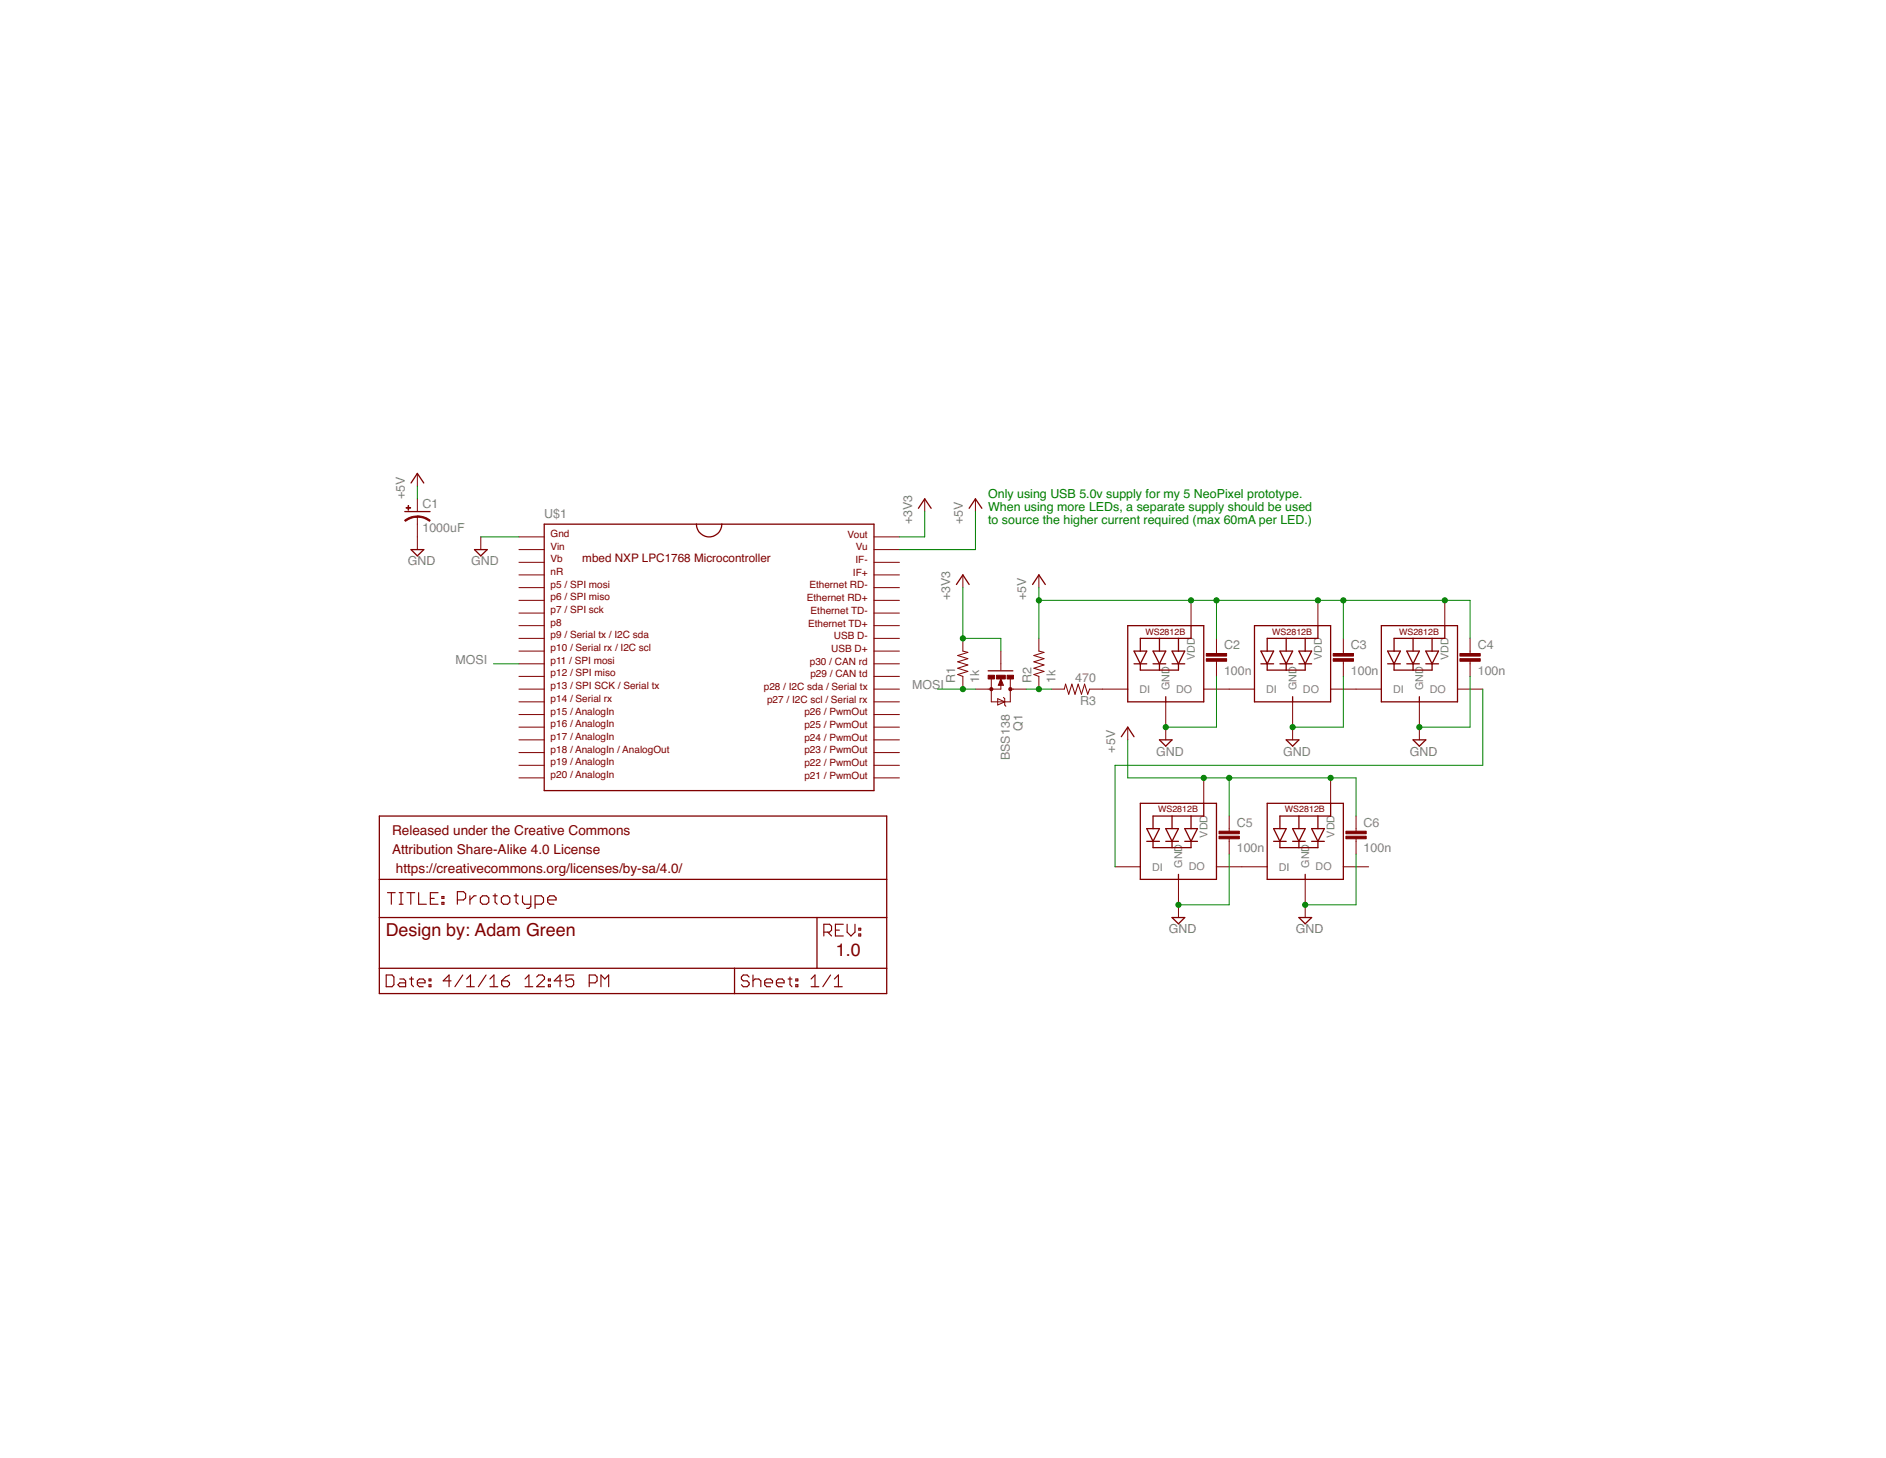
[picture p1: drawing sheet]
<svg xmlns="http://www.w3.org/2000/svg" width="279mm" height="216mm" viewBox="0 0 279 216" stroke-linecap="round" stroke-linejoin="round" font-family="sans-serif">
<g fill="none" stroke="#800000" stroke-width=".19">
<path d="M60 75.8h3.7M60.9 71.5l.9-1.4 1 1.4M80.6 77.6h48.9v39.5h-48.9zM103.2 77.6a1.88 1.88 0 0 0 1.9 1.9 1.88 1.88 0 0 0 1.8-1.9M136.1 75.3l.9-1.4 .9 1.4M143.6 75.3l.9-1.4 1 1.4M60.9 81.4h1.9l-1 .9zM70.3 81.4h1.9l-1 .9zM141.7 86.6l.9-1.5 1 1.5M146.4 99.3h3.7M153 86.6l.9-1.5 1 1.5M167.1 92.6h11.2v11.3h-11.2z"/>
<path d="M168 96.4h1.9l-1 1.9zM168 98.3h1.9M168.9 98.3v.9h5.7v-.9M170.8 96.4h1.9l-.9 1.9zM170.8 98.3h1.9M171.8 94.5v1.9M171.8 98.3v.9M173.6 96.4h1.9l-.9 1.9zM173.6 98.3h1.9M174.6 94.5v1.9M176.4 92.6v1.9h-7.5v1.9M185.8 92.6h11.3v11.3h-11.3z"/>
<path d="M186.8 96.4h1.9l-1 1.9zM186.8 98.3h1.9M187.7 98.3v.9h5.7v-.9M189.6 96.4h1.9l-1 1.9zM189.6 98.3h1.9M190.5 94.5v1.9M190.5 98.3v.9M192.4 96.4h1.9l-.9 1.9zM192.4 98.3h1.9M193.4 94.5v1.9M195.2 92.6v1.9h-7.5v1.9M204.6 92.6h11.3v11.3h-11.3z"/>
<path d="M205.6 96.4h1.9l-1 1.9zM205.6 98.3h1.9M206.5 98.3v.9h5.7v-.9M208.4 96.4h1.9l-1 1.9zM208.4 98.3h1.9M209.3 94.5v1.9M209.3 98.3v.9M211.2 96.4h1.9l-.9 1.9zM211.2 98.3h1.9M212.2 94.5v1.9M214 92.6v1.9h-7.5v1.9M166.1 109.1l1-1.4 .9 1.4"/>
<path d="M168.9 119h11.3v11.2h-11.3zM171.8 109.6h1.8l-.9 .9zM172.7 103.2v.7M178.3 119v1.8h-7.5v1.9M187.7 119h11.3v11.2h-11.3zM190.5 109.6h1.9l-.9 .9zM191.5 103.2v.7M197.1 119v1.8h-7.5v1.9M209.3 109.6h1.9l-.9 .9zM210.3 103.2v.7M56.2 130.2h75.2M56.2 120.8h75.2v26.3h-75.2z"/>
<path d="M56.2 135.9h75.2M121 135.9v7.5M169.9 122.7h1.9l-1 1.9zM169.9 124.6h1.9M170.8 124.6v.9h5.6v-.9M172.7 122.7h1.9l-1 1.9zM172.7 124.6h1.9M173.6 120.8v1.9M173.6 124.6v.9M173.6 135.9h1.9l-.9 .9zM174.6 129.5v.7M175.5 122.7h1.9l-1 1.9z"/>
<path d="M175.5 124.6h1.9M176.4 120.8v1.9M188.7 122.7h1.8l-.9 1.9zM188.7 124.6h1.8M189.6 124.6v.9h5.6v-.9M191.5 122.7h1.9l-1 1.9zM191.5 124.6h1.9M192.4 120.8v1.9M192.4 124.6v.9M192.4 135.9h1.9l-.9 .9zM193.4 129.5v.7M194.3 122.7h1.9l-1 1.9z"/>
<path d="M194.3 124.6h1.9M195.2 120.8v1.9M56.2 143.4h75.2M108.8 143.4v3.7"/>
</g>
<g fill="none" stroke="#800000" stroke-width=".15">
<path d="M61.8 70.1v1.9M61.8 73.9v1.9M61.8 76.5v4.9M71.2 79.5v1.9M76.9 79.5h3.7M129.5 79.5h3.7M137 73.9v1.9M144.5 73.9v1.9M76.9 81.4h3.7M76.9 83.3h3.7M76.9 85.1h3.7M76.9 87h3.7"/>
<path d="M76.9 88.9h3.7M76.9 90.8h3.7M76.9 92.6h3.7M76.9 94.5h3.7M76.9 96.4h3.7M76.9 98.3h3.7M129.5 81.4h3.7M129.5 83.3h3.7M129.5 85.1h3.7M129.5 87h3.7M129.5 88.9h3.7M129.5 90.8h3.7"/>
<path d="M129.5 92.6h3.7M129.5 94.5h3.7M129.5 96.4h3.7M129.5 98.3h3.7M142.6 85.1v1.9M142.6 94.5v1.9l.8 .2-1.5 .5 1.5 .4-1.5 .5 1.5 .5-1.5 .5 1.5 .4-1.5 .5 .7 .3v1.8M148.3 96.4v2.8M153.9 94.5v1.9l.8 .2-1.5 .5 1.5 .4-1.5 .5 1.5 .5-1.5 .5 1.5 .4-1.5 .5 .7 .3v1.8M153.9 85.1v1.9M176.4 88.9v3.7M180.2 94.5v2.3M180.2 97.9v2.3"/>
<path d="M195.2 88.9v3.7M199 94.5v2.3M199 97.9v2.3M214 88.9v3.7M217.8 94.5v2.3M217.8 97.9v2.3M76.9 100.2h3.7M76.9 102h3.7M76.9 103.9h3.7M76.9 105.8h3.7M76.9 107.7h3.7M76.9 109.6h3.7"/>
<path d="M76.9 111.4h3.7M76.9 113.3h3.7M76.9 115.2h3.7M129.5 100.2h3.7M129.5 102h3.7M129.5 103.9h3.7M129.5 105.8h3.7M129.5 107.7h3.7M129.5 109.6h3.7M129.5 111.4h3.7M129.5 113.3h3.7M129.5 115.2h3.7"/>
<path d="M146.9 100.5v3.4h2.8v-3.3M147.8 103.5l1 .4-1 .5zM148.3 101.4v.6h-3.8M148.3 100.5l.4 1h-.8zM148.7 103.3l.1 .2v.9l.2 .2M149.7 102h2.3M155.8 102h1.9l.2-.7 .4 1.5 .5-1.5 .5 1.5 .4-1.5 .5 1.5 .5-1.5 .4 1.5 .3-.8h5.7M167.1 107.7v1.9M172.7 103.9v5.7M178.3 102h7.5M178.3 115.2v3.8M191.5 103.9v5.7"/>
<path d="M197.1 102h7.5M197.1 115.2v3.8M210.3 103.9v5.7M215.9 102h3.8M165.2 128.4h3.7M174.6 130.2v5.7M180.2 128.4h7.5M182.1 120.8v2.3M182.1 124.2v2.3M193.4 130.2v5.7M199 128.4h3.8M200.9 120.8v2.3"/>
<path d="M200.9 124.2v2.3"/>
</g>
<g fill="#800000" stroke="#800000" stroke-width=".15">
<path d="M61.8 76.4l.6 .1 .8 .2 .5 .3-.1 .2a2.78 2.78 0 0 0-1.8-.6z" fill-rule="evenodd"/>
<path d="M59.9 77l.2-.1a2.88 2.88 0 0 1 1.7-.5v.2a2.81 2.81 0 0 0-1.7 .6z" fill-rule="evenodd"/>
<path d="M146.7 101.9h.3l.1 .1-.1 .2-.1 .1-.2-.1z" fill-rule="evenodd"/>
<path d="M149.5 101.9h.4v.3l-.2 .1-.2-.1z" fill-rule="evenodd"/>
</g>
<g fill="#800000" stroke="#800000" stroke-width=".15">
<path d="M60.2 75.2h.6h-.6z"/>
<path d="M60.5 74.9v.6z"/>
<path d="M146.4 100h.9v.5h-.9z"/>
<path d="M149.2 100h.9v.5h-.9z"/>
<path d="M147.6 100h1.3v.5h-1.3z"/>
<path d="M178.7 97.5h3v.4h-3z"/>
<path d="M178.7 96.8h3v.4h-3z"/>
<path d="M197.5 97.5h3v.4h-3z"/>
<path d="M197.5 96.8h3v.4h-3z"/>
<path d="M216.3 97.5h3v.4h-3z"/>
<path d="M216.3 96.8h3v.4h-3z"/>
<path d="M180.6 123.8h3v.4h-3z"/>
<path d="M180.6 123.1h3v.4h-3z"/>
<path d="M199.4 123.8h3v.4h-3z"/>
<path d="M199.4 123.1h3v.4h-3z"/>
</g>
<path d="M148.3 101.2v.2h-.2l.2-.7 .2 .7" fill="none" stroke="#800000" stroke-width=".23"/>
<g fill="none" stroke="#800000" stroke-width=".17">
<path d="M57.4 132.2h1.1M58 132.2v1.7M59.1 132.2h.6M59.1 133.9h.6M59.4 132.2v1.7M60.3 132.2h1.1M60.9 132.2v1.7M62 132.2v1.7h1.2M63.8 133h.5M64.9 132.2h-1.1v1.7h1.1M65.5 133.6h.3v.3h-.3zM65.5 132.8h.3v.2h-.3z"/>
<path d="M67.8 133.3h.9l.3-.3v-.6l-.3-.4h-.9v1.9M69.6 132.7v1.2M70.5 132.7h-.3l-.6 .6M71.2 133l.3-.3h.6l.3 .3v.6l-.3 .3h-.6l-.3-.3zM73 132.7h.7M73.3 132.4v1.2l.4 .3M74.3 133l.3-.3h.6l.3 .3v.6l-.3 .3h-.6l-.3-.3zM76.2 132.7h.6M76.5 132.4v1.2l.3 .3M77.4 132.7v.9l.3 .3h.9M78.6 132.7v1.5l-.3 .3h-.3M79.3 133.9h.9l.3-.3v-.6l-.3-.3h-.9v1.8"/>
<path d="M81.1 133.3h1.3v-.3l-.3-.3h-.7l-.3 .3v.6l.3 .3h.7M122 138h.9l.3-.3v-.5l-.3-.3h-.9v1.7M122.6 138l.6 .6M123.8 137.7h.6M124.9 136.9h-1.1v1.7h1.1M125.5 136.9v1.1l.6 .6 .6-.6v-1.1M127.2 138.3h.3v.3h-.3zM127.2 137.5h.3v.2h-.3zM57.2 144.4h.9l.3 .3v1.1l-.3 .3h-.9zM59.2 145h.6l.3 .2v.9h-.9l-.3-.3 .3-.3h.9M60.7 145h.6M61 144.7v1.1l.3 .3"/>
<path d="M61.8 145.5h1.2v-.3l-.3-.2h-.6l-.3 .2v.6l.3 .3h.6M63.6 145.8h.2v.3h-.2zM63.6 145h.2v.2h-.2zM66.8 145.2h-1.1l.8-.8v1.7M68.6 144.4l-1.2 1.7M69.1 146.1h1.2M69.1 145l.6-.6v1.7M72 144.4l-1.1 1.7M72.6 146.1h1.1M72.6 145l.6-.6v1.7M74.3 145.2h.9l.3 .3v.3l-.3 .3h-.6l-.3-.3zM75.5 144.4l-.6 .3-.6 .5"/>
<path d="M77.8 146.1h1.1M77.8 145l.6-.6v1.7M79.5 144.7l.3-.3h.6l.3 .3v.3l-1.2 1.1h1.2M81.2 145.8h.3v.3h-.3zM81.2 145h.3v.2h-.3zM83.2 145.2h-1.1l.9-.8v1.7M85 144.4h-1.2v.8l.6-.2h.3l.3 .2v.6l-.3 .3h-.6l-.3-.3M87.3 145.5h.9l.3-.3v-.5l-.3-.3h-.9v1.7M89 146.1v-1.7l.6 .6 .6-.6v1.7M111 144.7l-.3-.3h-.6l-.3 .3v.3l.3 .2h.6l.3 .3v.3l-.3 .3h-.6l-.3-.3M111.5 145.2l.3-.2h.6l.3 .2v.9M111.5 144.4v1.7"/>
<path d="M113.3 145.5h1.1v-.3l-.2-.2h-.6l-.3 .2v.6l.3 .3h.6M115 145.5h1.2v-.3l-.3-.2h-.6l-.3 .2v.6l.3 .3h.6M116.8 145h.5M117 144.7v1.1l.3 .3M117.9 145.8h.3v.3h-.3zM117.9 145h.3v.2h-.3zM120.2 146.1h1.1M120.2 145l.5-.6v1.7M123 144.4l-1.1 1.7M123.6 146.1h1.2M123.6 145l.6-.6v1.7"/>
</g>
<g fill="none" stroke="#008000" stroke-width=".15">
<path d="M61.8 72v1.9M71.2 79.5h5.7M137 75.8v3.7h-3.8M144.5 75.8v5.6h-11.3M73.1 98.3h3.8M142.6 87v7.5h5.7v1.9M153.9 88.9h63.9v5.6M153.9 87v7.5M180.2 88.9v5.6M199 88.9v5.6M138.9 102h5.6M152 102h3.8"/>
<path d="M167.1 109.6v5.6h33.8v5.6M180.2 100.2v7.5h-7.5M182.1 115.2v5.6M199 100.2v7.5h-7.5M217.8 100.2v7.5h-7.5M219.7 102v11.3h-54.5v15.1M182.1 126.5v7.5h-7.5M200.9 126.5v7.5h-7.5"/>
</g>
<g fill="#008000" stroke="#008000" stroke-width=".15">
<circle cx="172.7" cy="107.7" r=".38"/>
<circle cx="191.5" cy="107.7" r=".38"/>
<circle cx="210.3" cy="107.7" r=".38"/>
<circle cx="174.6" cy="134" r=".38"/>
<circle cx="193.4" cy="134" r=".38"/>
<circle cx="142.6" cy="94.5" r=".38"/>
<circle cx="178.3" cy="115.2" r=".38"/>
<circle cx="182.1" cy="115.2" r=".38"/>
<circle cx="197.1" cy="115.2" r=".38"/>
<circle cx="195.2" cy="88.9" r=".38"/>
<circle cx="176.4" cy="88.9" r=".38"/>
<circle cx="153.9" cy="88.9" r=".38"/>
<circle cx="180.2" cy="88.9" r=".38"/>
<circle cx="199" cy="88.9" r=".38"/>
<circle cx="214" cy="88.9" r=".38"/>
<circle cx="142.6" cy="102" r=".38"/>
<circle cx="153.9" cy="102" r=".38"/>
</g>
<g font-size="2.6" fill="#800000">
<text x="57.1" y="138.7">Design by: Adam Green</text>
<text x="123.8" y="141.5">1.0</text>
</g>
<g font-size="2" fill="#800000">
<text x="58.1" y="123.6">Released under the Creative Commons</text>
<text x="58.1" y="126.5">Attribution Share-Alike 4.0 License</text>
<text x="58.6" y="129.3">https://creativecommons.org/licenses/by-sa/4.0/</text>
</g>
<g font-size="1.8" fill="#808080">
<text x="60" y="73.9" transform="rotate(-90 60 73.9)">+5V</text>
<text x="62.6" y="75.3">C1</text>
<text x="80.6" y="76.7">U$1</text>
<text x="135.1" y="77.6" transform="rotate(-90 135.1 77.6)">+3V3</text>
<text x="142.6" y="77.6" transform="rotate(-90 142.6 77.6)">+5V</text>
<text x="60.4" y="83.7">GND</text>
<text x="62.6" y="78.8">1000uF</text>
<text x="69.8" y="83.7">GND</text>
<text x="140.8" y="88.9" transform="rotate(-90 140.8 88.9)">+3V3</text>
<text x="152" y="88.9" transform="rotate(-90 152 88.9)">+5V</text>
<text x="67.5" y="98.3">MOSI</text>
<text x="141.5" y="101.1" transform="rotate(-90 141.5 101.1)">R1</text>
<text x="145.1" y="101.1" transform="rotate(-90 145.1 101.1)">1k</text>
<text x="152.8" y="101.1" transform="rotate(-90 152.8 101.1)">R2</text>
<text x="156.3" y="101.1" transform="rotate(-90 156.3 101.1)">1k</text>
<text x="159.3" y="100.9">470</text>
<text x="181.3" y="99.9">100n</text>
<text x="181.3" y="96.1">C2</text>
<text x="200.1" y="99.9">100n</text>
<text x="200.1" y="96.1">C3</text>
<text x="218.9" y="99.9">100n</text>
<text x="218.9" y="96.1">C4</text>
<text x="135.1" y="102">MOSI</text>
<text x="160" y="104.5">R3</text>
<text x="149.6" y="112.6" transform="rotate(-90 149.6 112.6)">BSS138</text>
<text x="151.5" y="108.3" transform="rotate(-90 151.5 108.3)">Q1</text>
<text x="165.2" y="111.4" transform="rotate(-90 165.2 111.4)">+5V</text>
<text x="171.3" y="111.9">GND</text>
<text x="190.1" y="111.9">GND</text>
<text x="208.9" y="111.9">GND</text>
<text x="183.2" y="122.4">C5</text>
<text x="202" y="122.4">C6</text>
<text x="183.2" y="126.2">100n</text>
<text x="202" y="126.2">100n</text>
<text x="173.2" y="138.2">GND</text>
<text x="192" y="138.2">GND</text>
</g>
<g font-size="1.8" fill="#008000">
<text x="146.4" y="73.7">Only using USB 5.0v supply for my 5 NeoPixel prototype.</text>
<text x="146.4" y="75.7">When using more LEDs, a separate supply should be used</text>
<text x="146.4" y="77.6">to source the higher current required (max 60mA per LED.)</text>
</g>
<text font-size="1.7" fill="#800000" x="86.3" y="83.3">mbed NXP LPC1768 Microcontroller</text>
<g font-size="1.6" fill="#808080">
<text x="177" y="97.7" transform="rotate(-90 177 97.7)">VDD</text>
<text x="195.8" y="97.7" transform="rotate(-90 195.8 97.7)">VDD</text>
<text x="214.6" y="97.7" transform="rotate(-90 214.6 97.7)">VDD</text>
<text x="168.8" y="102.6">DI</text>
<text x="173.3" y="102.2" transform="rotate(-90 173.3 102.2)">GND</text>
<text x="174.2" y="102.6">DO</text>
<text x="187.6" y="102.6">DI</text>
<text x="192.1" y="102.2" transform="rotate(-90 192.1 102.2)">GND</text>
<text x="193" y="102.6">DO</text>
<text x="206.4" y="102.6">DI</text>
<text x="210.8" y="102.2" transform="rotate(-90 210.8 102.2)">GND</text>
<text x="211.8" y="102.6">DO</text>
<text x="178.9" y="124" transform="rotate(-90 178.9 124)">VDD</text>
<text x="197.7" y="124" transform="rotate(-90 197.7 124)">VDD</text>
<text x="170.7" y="128.9">DI</text>
<text x="175.1" y="128.5" transform="rotate(-90 175.1 128.5)">GND</text>
<text x="176.1" y="128.9">DO</text>
<text x="189.5" y="128.9">DI</text>
<text x="193.9" y="128.5" transform="rotate(-90 193.9 128.5)">GND</text>
<text x="194.9" y="128.9">DO</text>
</g>
<g font-size="1.5" fill="#800000">
<text x="81.6" y="81.4">Vin</text>
<text x="81.6" y="83.3">Vb</text>
<text x="81.6" y="79.5">Gnd</text>
<text x="125.6" y="79.6">Vout</text>
<text x="126.7" y="83.4">IF-</text>
<text x="126.8" y="81.5">Vu</text>
<text x="81.6" y="85.1">nR</text>
<text x="81.6" y="87">p5 / SPI mosi</text>
<text x="81.6" y="88.9">p6 / SPI miso</text>
<text x="119.5" y="89">Ethernet RD+</text>
<text x="119.9" y="87.1">Ethernet RD-</text>
<text x="126.4" y="85.3">IF+</text>
<text x="81.6" y="90.8">p7 / SPI sck</text>
<text x="81.6" y="92.7">p8</text>
<text x="81.6" y="94.5">p9 / Serial tx / I2C sda</text>
<text x="119.7" y="92.8">Ethernet TD+</text>
<text x="120.1" y="90.9">Ethernet TD-</text>
<text x="123.5" y="94.7">USB D-</text>
<text x="81.6" y="96.4">p10 / Serial rx / I2C scl</text>
<text x="81.6" y="98.3">p11 / SPI mosi</text>
<text x="81.6" y="100.2">p12 / SPI miso</text>
<text x="120" y="98.4">p30 / CAN rd</text>
<text x="120.1" y="100.3">p29 / CAN td</text>
<text x="123.1" y="96.5">USB D+</text>
<text x="81.6" y="102">p13 / SPI SCK / Serial tx</text>
<text x="81.6" y="103.9">p14 / Serial rx</text>
<text x="81.6" y="105.8">p15 / AnalogIn</text>
<text x="81.6" y="107.7">p16 / AnalogIn</text>
<text x="113.2" y="102.2">p28 / I2C sda / Serial tx</text>
<text x="113.6" y="104">p27 / I2C scl / Serial rx</text>
<text x="119.2" y="107.8">p25 / PwmOut</text>
<text x="119.2" y="105.9">p26 / PwmOut</text>
<text x="81.6" y="109.6">p17 / AnalogIn</text>
<text x="81.6" y="111.4">p18 / AnalogIn / AnalogOut</text>
<text x="81.6" y="113.3">p19 / AnalogIn</text>
<text x="119.2" y="113.4">p22 / PwmOut</text>
<text x="119.2" y="111.6">p23 / PwmOut</text>
<text x="119.2" y="109.7">p24 / PwmOut</text>
<text x="81.6" y="115.2">p20 / AnalogIn</text>
<text x="119.2" y="115.3">p21 / PwmOut</text>
</g>
<g font-size="1.3" fill="#800000">
<text x="169.7" y="94">WS2812B</text>
<text x="188.5" y="94">WS2812B</text>
<text x="207.3" y="94">WS2812B</text>
<text x="171.6" y="120.3">WS2812B</text>
<text x="190.4" y="120.3">WS2812B</text>
</g>
</svg>
